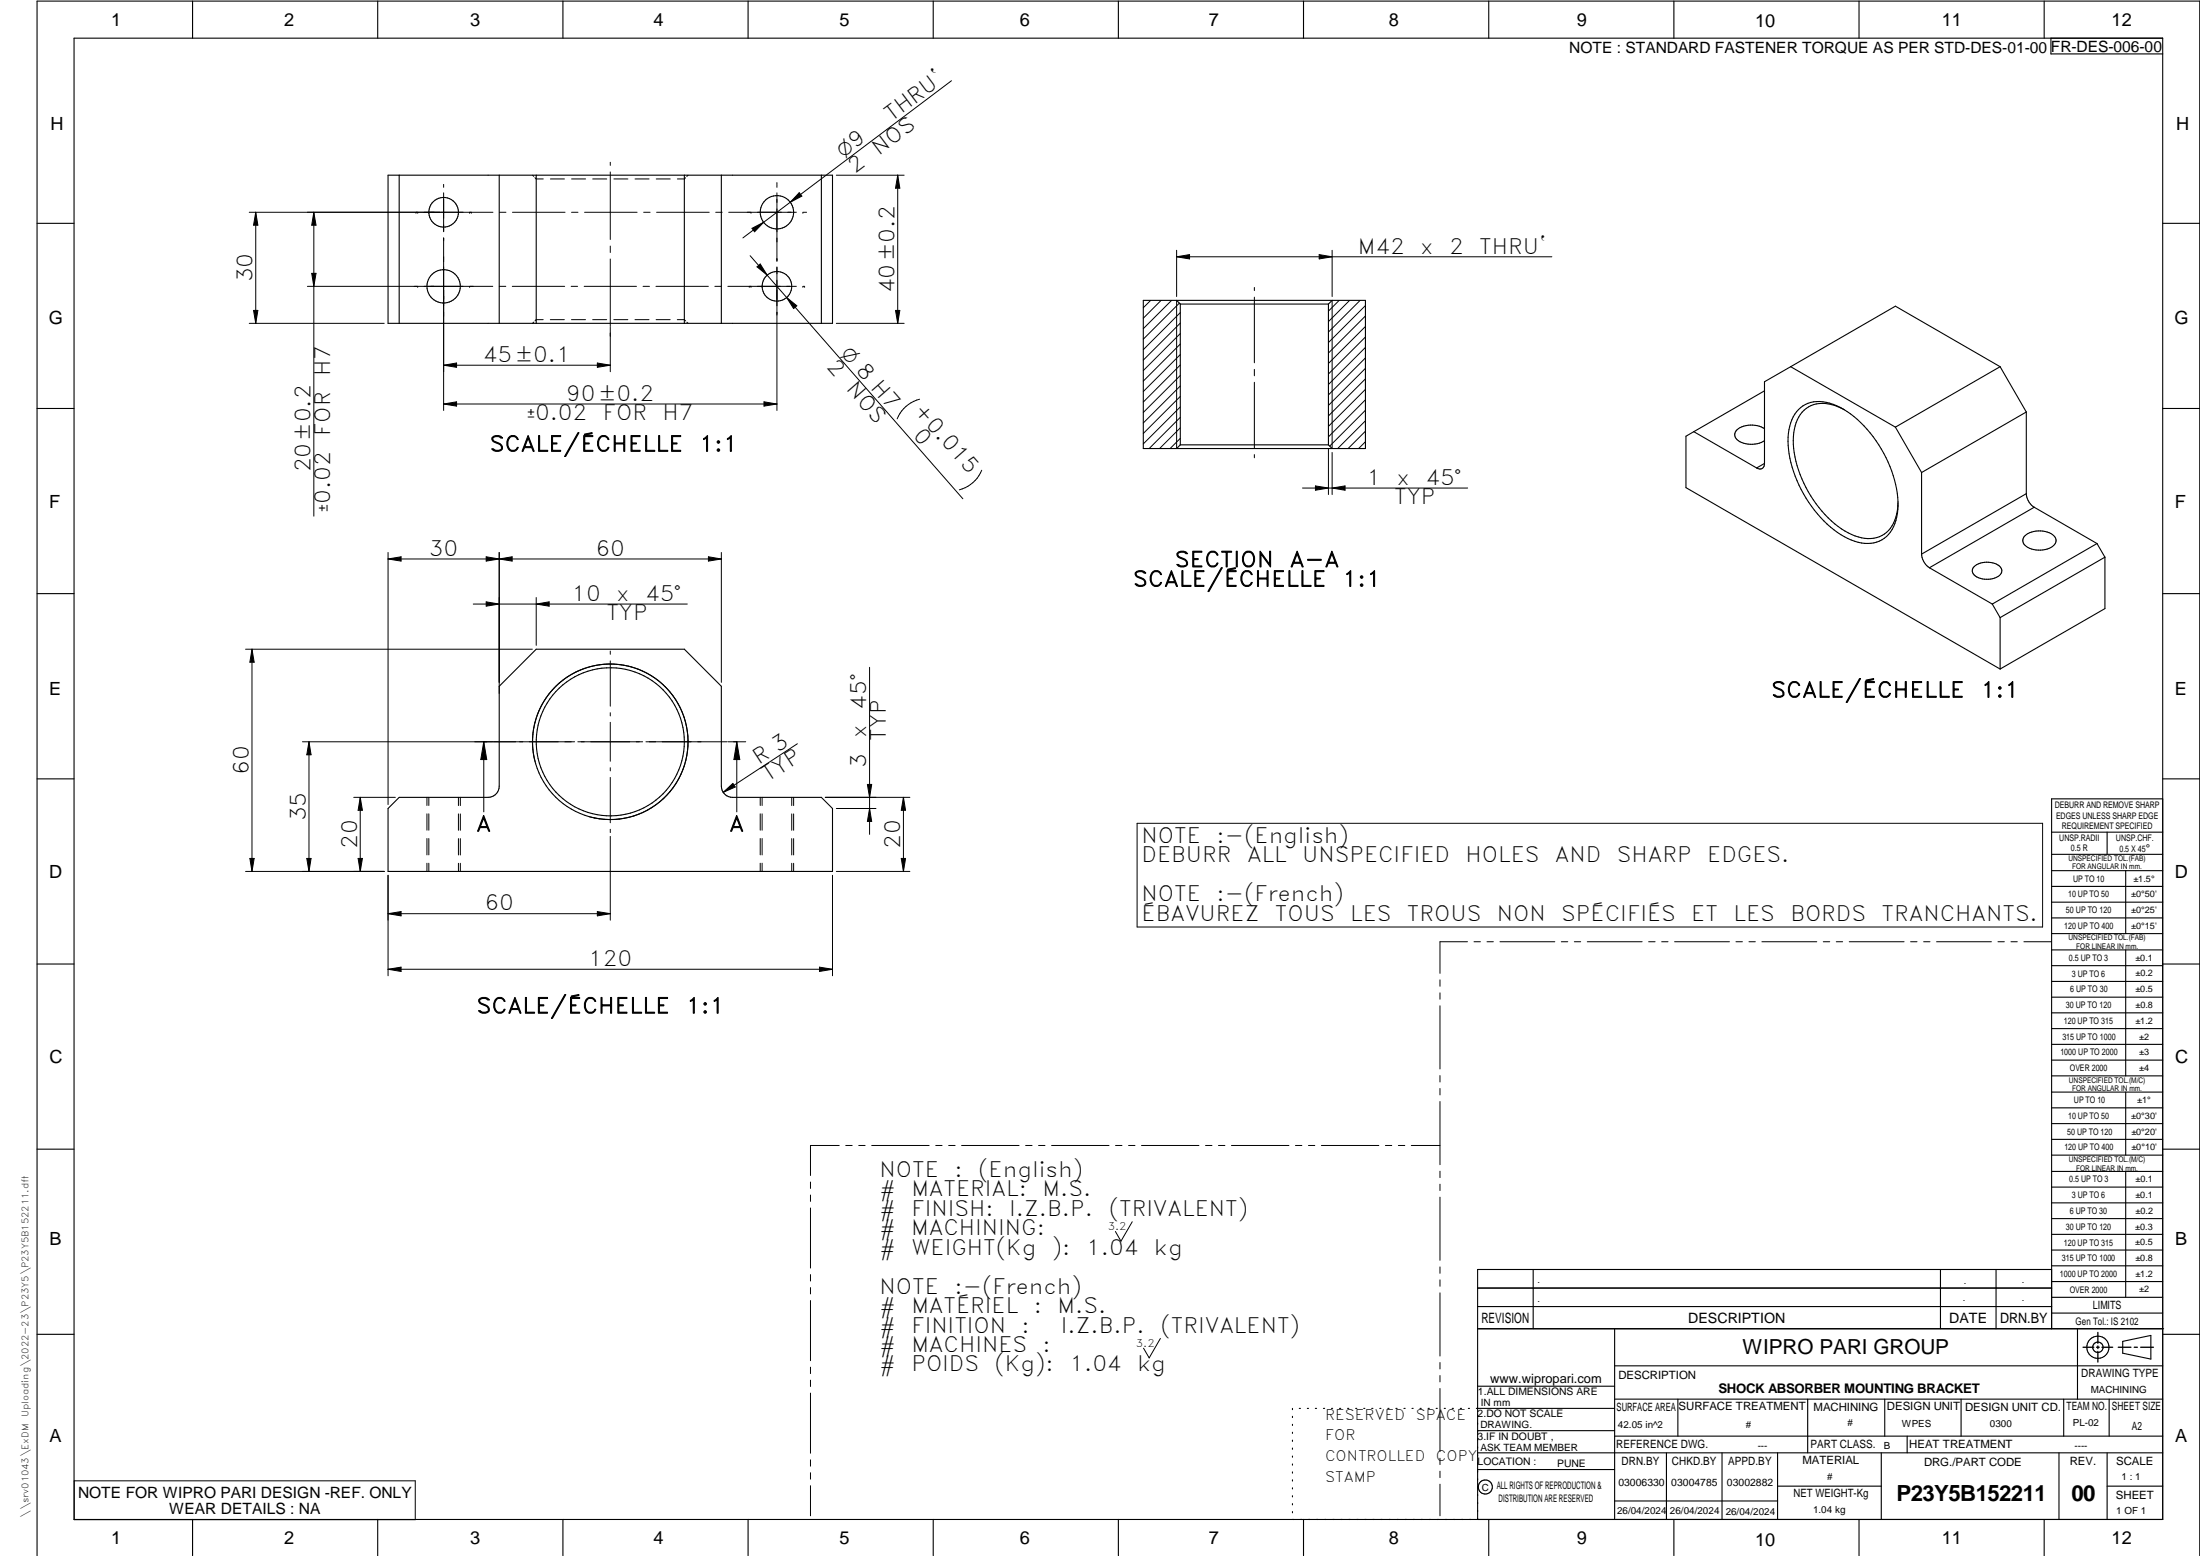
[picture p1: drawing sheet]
<svg xmlns="http://www.w3.org/2000/svg" width="594mm" height="420mm" viewBox="0 0 594 420" stroke-linecap="round" stroke-linejoin="round" font-family="sans-serif">
<g fill="none" stroke="#000" stroke-width=".3">
<path d="M20 10.3h564v400h-564zM52 .3v10M102 .3v10M152 .3v10M202 .3v10M252 .3v10M302 .3v10M352 .3v10M402 .3v10M452 .3v10M502 .3v10M552 .3v10"/>
<path d="M553.8 10.3v4.3h30.2M104.8 47.3h120v40h-120zM107.8 47.3v40M134.8 47.3v40M144.8 47.3v40M184.8 47.3v40M194.8 47.3v40M221.8 47.3v40M10 60.3h10M584 60.3h10M308.7 81.1h60v40h-60zM317.7 81.1l1 1"/>
<path d="M318.7 82.1v38M318.7 82.1h40M358.7 82.1v38M359.7 81.1l-1 1M483.5 99l28.3 16.3M483.5 99l-7 4.1v22M540.1 99l-28.3 16.3M540.1 99l-28.3-16.3-28.3 16.3M540.1 99l7.1 12.3M10 110.3h10M457.4 116.6l17 9.8M476.5 105.5l-21.2 12.3v13.9l84.8 49"/>
<path d="M476.5 115.8a6.5 6.5 0 0 0-7.7 .5 1.91 1.91 0 0 0 1.1 3 6.9 6.9 0 0 0 6.6-.3M485.7 110.6a8.3 8.3 0 0 1 9.3-1.4 28.7 28.7 0 0 1 14.3 14.4 25.3 25.3 0 0 1 2.7 16.9 8 8 0 0 1-11.2 5.7 27.8 27.8 0 0 1-14.4-14 25.9 25.9 0 0 1-3.1-17.1l.9-2.5zM498 110.7a9.5 9.5 0 0 0-10.2-.4 10.9 10.9 0 0 0-3.5 9.7 31.6 31.6 0 0 0 13.9 23.4 10.2 10.2 0 0 0 10 1.2 9.7 9.7 0 0 0 4.3-8.9M511.8 115.3l7.1 12.3M547.2 111.3l-28.3 16.3M547.2 111.3v22M584 110.3h10M318.7 120.1l-1 1M318.7 120.1h40M358.7 120.1l1 1M476.5 125.1l-2.1 1.3M476.5 125.1a1.3 1.3 0 0 1-.6 1.4 1.3 1.3 0 0 1-1.5-.1"/>
<path d="M518.9 127.6v22M547.2 133.3a4.7 4.7 0 0 0 2.1 3.7M547.2 133.3l-28.3 16.3M549.3 137l17 9.8M549.3 137l-28.3 16.3M518.9 149.6a4.8 4.8 0 0 0 2.1 3.7M521 153.3l17 9.8M533.1 153a5.4 5.4 0 0 1 7.3 .5 1.96 1.96 0 0 1-1.7 2.6 5.4 5.4 0 0 1-5.9-1.2l-.2-1zM546.9 144.6a6.3 6.3 0 0 1 7.9 .3 1.88 1.88 0 0 1-1 2.9 6.4 6.4 0 0 1-7.2-.8l-.3-.7v-.7zM566.3 146.8l-28.3 16.3M566.3 146.8l2.1 3.7M568.4 150.5l-28.3 16.3"/>
<path d="M568.4 150.5v13.8l-28.3 16.4M10 160.3h10M144.8 175.3h40l10 10v27a3 3 0 0 0 3 3h24l3 3v17h-120v-17l3-3h24a3 3 0 0 0 3-3v-27zM538 163.1l2.1 3.7M540.1 166.8v13.9M584 160.3h10M10 210.3h10M584 215.7h-30v143.1M584 210.3h10M554 230.7h30M554 224.7h30M554 235.1h30"/>
<path d="M554 239.4h30M569 224.7v6M574 235.1v17M554 243.6h30M554 247.9h30M554 252.1h30M554 256.5h30M574 256.5v34M10 260.3h10M554 260.8h30M554 265h30M554 269.3h30"/>
<path d="M554 273.5h30M554 277.7h30M584 260.3h10M554 282h30M554 286.3h30M554 290.5h30M554 294.9h30M554 299.1h30M574 294.9v17M10 310.3h10M554 303.4h30M554 307.7h30"/>
<path d="M554 311.9h30M554 316.3h30M574 316.3v34M584 310.3h10M554 320.5h30M554 324.8h30M554 329.1h30M554 333.3h30M554 337.5h30M399 358.8h185.3M399 352.8h155M399 347.8h155"/>
<path d="M414 342.8v16M436 358.8v51.5M524 342.8v16M539 342.8v16M554 342.8h-155v67.5M554 341.8h30M554 346.1h30M554 350.3h30M554 354.6h30M561 358.8v19M10 360.3h10M399 374.3h37"/>
<path d="M436 368.8h148M436 377.8h148M453.1 377.8v10M488.1 377.8v14.5M508.9 377.8v10M529.6 377.8v10M557.3 377.8v10M569.5 377.8v10M573.2 362.2l7.6-1.6v6.4l-7.6-1.6zM584 360.3h10M349 380.3v.3M349 382.4v.4"/>
<path d="M349 384.6v.3M349 386.7v.4M349 388.9v.3M349 391v.4M349 393.2v.3M349 395.3v.3M349 397.4v.4M349 399.6v.3M350.9 380.3h.3M353 380.3h.3M355.2 380.3h.3M357.4 380.3h.3"/>
<path d="M359.6 380.3h.3M361.7 380.3h.3M363.9 380.3h.3M366.1 380.3h.3M368.3 380.3h.3M370.4 380.3h.3M372.6 380.3h.3M374.8 380.3h.3M376.9 380.3h.4M379.1 380.3h.3M381.3 380.3h.3M383.4 380.3h.4"/>
<path d="M385.6 380.3h.4M387.8 380.3h.3M390 380.3h.3M392.1 380.3h.4M394.3 380.3h.4M396.5 380.3h.3M399 396.8h37M399 392.3h185M399 386.3h37M436 387.8h148M436 380.3h-37.3M450 392.3v18"/>
<path d="M465 392.3v18M480 392.3v18M508 392.3v18M515 387.8v4.5M556 392.3v18M569 392.3v18M52 410.3v9.8M102 410.3v9.8M152 410.3v9.8M202 410.3v9.8M252 410.3v9.8M302 410.3v9.8"/>
<path d="M349 401.7v.4M349 403.9v.3M349 406v.4M349 408.2v.3M352 410.3v9.8M402 410.3v9.8M436 405.3h44M452 410.3v9.8M480 401.3h28M502 410.3v9.8M552 410.3v9.8M569 401.3h15"/>
<path d="M10 420.1v-419.8h584v419.8"/>
<circle cx="119.8" cy="57.3" r="4"/>
<circle cx="209.8" cy="57.3" r="4.5"/>
<circle cx="119.8" cy="77.3" r="4.5"/>
<circle cx="209.8" cy="77.3" r="4"/>
<circle cx="164.8" cy="200.3" r="20"/>
<circle cx="164.8" cy="200.3" r="21"/>
<circle cx="566.5" cy="363.8" r="1.4"/>
<circle cx="566.5" cy="363.8" r="3"/>
<circle cx="401.1" cy="401.5" r="1.91"/>
</g>
<g fill="none" stroke="#000" stroke-width=".27">
<path d="M256.9 21.8l-56.3 42.4M67.3 57.3h65.8M69.1 57.3l.5 3.5h-1.1zM69.1 57.3v30M84.7 57.3v82.1M84.7 57.3l.6 3.5h-1.1zM112.3 57.3h.1M112.8 57.3h.1M119.8 50.3h.1M119.8 49.8v.4M119.8 52.1v10.5M126.8 57.3h.1"/>
<path d="M127.3 57.3h.1M134.9 57.3h1.7M138.4 57.3h14.2M143.8 47.3l.3 .3M144.5 48l.3 .3h1.9M148.6 48.3h3.8M154.3 57.3h1.8M154.3 48.3h3.8M157.9 57.3h14.1M160.1 48.3h3.7M164.8 43.8v.9M164.8 46.4v18.3"/>
<path d="M165.8 48.3h3.8M171.5 48.3h3.8M173.8 57.3h1.7M177.2 48.3h3.8M177.3 57.3h14.2M185.1 48l-.3 .3h-1.9M185.8 47.3l-.3 .3M193.3 57.3h1.7M196.8 57.3h18.2M202.8 57.3h.1M209.8 50.3h.1M209.8 49.3v.1"/>
<path d="M209.8 49.5v.7M209.8 52.1v18.3M215.8 52l.7 1-3.1 1.6zM216.8 57.3h.1M216.9 57.3h.8M217.8 57.3h.1M225.8 47.3h18.4M242.4 47.3l.6 3.5h-1.2zM242.4 47.3v40M83 77.3h50.1M84.2 73.8h1.1l-.6 3.5zM112.8 77.3h.1"/>
<path d="M119.8 64.2v46.6M119.8 64.3h.1M119.8 64.8h.1M119.8 70.3h.1M126.8 77.3h.1M134.8 77.3h1.8M138.3 77.3h14.2M154.2 77.3h1.8M157.7 77.3h14.2M164.8 66.4v1.8M164.8 69.9v18.3M173.6 77.3h1.8"/>
<path d="M177.1 77.3h14.2M193 77.3h1.8M196.5 77.3h18.5M202.3 77.3h.1M202.6 69l57.4 65.7M202.8 77.3h.1M203.1 61.7l3.1-1.7-2.4 2.6zM204.4 72.1l.9-.8 1.9 3zM209.8 70.3h.1M209.8 69.8h.1M209.8 72.1v38.7M216.8 77.3h.1"/>
<path d="M216.9 77.3h.3M217.3 77.3h.1M317.7 67.6v12.5M317.7 69.3l3.5-.6v1.2zM317.7 69.3h101.4M338.7 77.6v.9M356.2 68.7l3.5 .6-3.5 .6zM359.7 67.6v12.5M67.3 87.3h36.5M68.5 83.8h1.1l-.5 3.5zM119.8 98.6l3.5-.6v1.2zM119.8 98.6h45"/>
<path d="M144.1 87l-.3 .3M146.7 86.3h-1.9l-.3 .3M148.6 86.3h3.8M154.3 86.3h3.8M160 86.3h3.8M161.3 98l3.5 .6-3.5 .6zM164.8 88.4v12M165.7 86.3h3.8M171.5 86.3h3.8M177.2 86.3h3.8M182.9 86.3h1.9l.3 .4M185.5 87l.3 .3"/>
<path d="M209.8 84.3h.1M209.8 84.8h.1M212.4 80.3l2.8 2.3-.9 .7zM225.8 87.3h18.4M241.8 83.8h1.2l-.6 3.5zM310.7 81.1l-2 2M313.5 81.1l-4.8 4.8M316.4 81.1l-7.7 7.7M317.7 81.1v40M318.5 81.9l-9.8 9.7M318.7 84.4l-10 10M318.7 87.2l-10 10"/>
<path d="M318.7 90.1l-10 10M318.7 92.9l-10 10M318.7 95.7l-10 10M318.7 98.6l-10 10M338.7 80.2v17.8M338.7 99.7v1.8M359.7 81.1v40M361.6 81.1l-2.9 2.9M364.4 81.1l-5.7 5.7M367.3 81.1l-8.6 8.6M368.7 82.5l-10 10M368.7 85.3l-10 10"/>
<path d="M368.7 88.2l-10 9.9M368.7 91l-10 10M368.7 93.8l-10 10M368.7 96.6l-10 10M368.7 99.5l-10 10M119.8 109.1l3.5-.6v1.2zM119.8 109.1h90M206.3 108.5l3.5 .6-3.5 .6zM248.3 107.8a8.9 8.9 0 0 0-6 5.3M318.7 118.4l-2.7 2.7M318.7 115.5l-5.6 5.6M318.7 101.4l-10 10"/>
<path d="M318.7 104.2l-10 10M318.7 107l-10 10.1M318.7 109.9l-10 10M318.7 112.7l-8.4 8.4M338.7 103.2v17.8M368.7 102.3l-10 10M368.7 105.1l-10 10M368.7 108l-10 10M368.7 110.8l-9.6 9.7M368.7 113.6l-7.5 7.5M368.7 116.4l-4.7 4.7M368.7 119.3l-1.8 1.8"/>
<path d="M265.1 127a9 9 0 0 1-6 5.3M338.7 122.7v.9M351.7 131.8h44.6M355.2 131.2l3.5 .6-3.5 .6zM358.7 121.2v12.3M359.7 122.2v11.3M359.7 131.8l3.5-.6v1.2zM104.8 150.9h90M104.8 150.9l3.5-.6v1.2zM104.8 149.2v68.1M131.3 150.3l3.5 .6-3.5 .6zM134.8 150.9l3.5-.6v1.2z"/>
<path d="M134.8 149.2v38.1M191.3 150.3l3.5 .6-3.5 .6zM194.8 149.2v35.1M66.3 175.3h77.5M68 175.3v60M68 175.3l.6 3.5h-1.1zM127.8 163.1h57.8M131.3 162.5l3.5 .6-3.5 .6zM144.8 163.1l3.5-.6v1.2zM144.8 161.4v12.9M164.8 175.8v.9M164.8 178.5v12.2"/>
<path d="M164.8 192.4v.9M164.8 195.1v10.4M234.8 180.2v45.1M81.7 200.3h73.5M83.4 200.3l.6 3.5h-1.2zM83.4 200.3v35M95.5 215.3h11.3M97.3 215.3v20M97.3 215.3l.6 3.5h-1.2zM115.3 215.3v2.2M115.3 219.8v4.4M115.8 215.3v2.2"/>
<path d="M115.8 219.8v4.4M123.8 215.3v2.2M123.8 219.8v4.4M124.3 215.3v2.2M124.3 219.8v4.4M130.6 200.3v18.9M130.6 200.3l.8 4.8h-1.6zM144.5 205.7a21 21 0 0 1 18.5-26.3 21 21 0 0 1 22.7 22.8 21 21 0 0 1-26.3 18.4M156 200.3h17.5M164.8 207.3v.9M164.8 209.9v12.3M174.4 200.3h21.9"/>
<path d="M195.3 214l2.6-2.5 .6 1zM196.6 200.3h4.8M199 200.3l.8 4.8h-1.6zM199 200.3v18.9M205.3 215.3v2.2M205.3 219.8v4.4M205.8 215.3v2.2M205.8 219.8v4.4M213.8 215.3v2.2M213.8 219.8v4.4M214.3 215.3v2.2M214.3 219.8v4.4"/>
<path d="M215.3 200.8l-20 13.2M222.9 215.3h22.8M225.8 218.3h10.8M234.2 211.8h1.2l-.6 3.5zM234.8 218.3l.6 3.5h-1.2zM244 215.3l.5 3.5h-1.1zM244 215.3v20M66.3 235.3h37.5M67.5 231.8h1.1l-.6 3.5zM82.8 231.8h1.2l-.6 3.5zM96.7 231.8h1.2l-.6 3.5zM104.8 236.3v27.2"/>
<path d="M115.3 226.4v4.4M115.3 233.1v2.2M115.8 226.4v4.4M115.8 233.1v2.2M123.8 226.4v4.5M123.8 233.1v2.2M124.3 226.4v4.5M124.3 233.1v2.2M164.8 223.9v.9M164.8 225.8v22.7M205.3 226.4v4.4M205.3 233.1v2.2"/>
<path d="M205.8 226.4v4.4M205.8 233.1v2.2M213.8 226.4v4.5M213.8 233.1v2.2M214.3 226.4v4.5M214.3 233.1v2.2M224.8 236.3v27.2M225.8 235.3h19.9M243.4 231.8h1.1l-.5 3.5zM307.1 222.3h244.5v28h-244.5zM104.8 246.7h60M104.8 246.7l3.5-.6v1.2z"/>
<path d="M161.3 246.1l3.5 .6-3.5 .6zM396.3 254.3h-7.5v8.5M398 254.3h1.8M401.5 254.3h1.8M405 254.3h14.9M421.6 254.3h1.7M425.1 254.3h1.7M428.6 254.3h14.8M445.2 254.3h1.7M448.7 254.3h1.7M452.2 254.3h14.8M468.8 254.3h1.7"/>
<path d="M472.3 254.3h1.7M475.8 254.3h14.8M492.4 254.3h1.7M495.9 254.3h1.7M499.4 254.3h14.8M515.9 254.3h1.8M519.4 254.3h1.8M522.9 254.3h14.9M539.5 254.3h1.7M543 254.3h1.7M546.5 254.3h7.4M104.8 261.7h120"/>
<path d="M104.8 261.7l3.5-.5v1.1zM221.3 261.2l3.5 .5-3.5 .6zM388.8 264.6v1.7M388.8 268.1v1.7M388.8 271.6v17M388.8 290.4v1.8M388.8 293.9v1.8M388.8 297.4v17.1M218.9 319.2v1.7M226.6 309.3h-7.7v8.1M228.4 309.3h1.7M231.9 309.3h1.7"/>
<path d="M235.4 309.3h15.5M252.7 309.3h1.7M256.2 309.3h1.7M259.7 309.3h15.5M277 309.3h1.7M280.5 309.3h1.7M284 309.3h15.5M301.2 309.3h1.8M304.8 309.3h1.7M308.2 309.3h15.6M325.5 309.3h1.8M329 309.3h1.8"/>
<path d="M332.5 309.3h15.6M349.8 309.3h1.8M353.3 309.3h1.7M356.8 309.3h15.5M374.1 309.3h1.7M377.6 309.3h1.7M381.1 309.3h7.7M388.8 316.3v1.7M388.8 319.8v1.7M218.9 322.7v1.7M218.9 326.2v16.2M305.7 329.9l-3 5.3-1.5-2.7"/>
<path d="M388.8 323.3v17M218.9 344.2v1.7M218.9 347.7v1.7M218.9 351.2v16.2M388.8 342.1v1.7M388.8 345.6v1.7M388.8 349.1v17.1M218.9 369.2v1.7M218.9 372.7v1.7M218.9 376.2v16.2M313.3 361.4l-3 5.3-1.5-2.7M388.8 367.9v1.8"/>
<path d="M388.8 371.4v1.7M388.8 374.9v17.1M20 399.9h92.1v10.5h-92.1zM218.9 394.2v1.7M218.9 397.7v1.7M388.8 393.8v1.7M388.8 397.3v1.7M218.9 401.2v8.1M388.8 400.8v8.5"/>
</g>
<path d="M566.5 359.8v2.9M562.5 363.8h2.9M566.1 363.8h.8M566.5 363.5v.7M566.5 364.9v2.9M567.6 363.8h2.9M572 363.8h3.4M576.3 363.8h.9M578.1 363.8h3.4" fill="none" stroke="#000" stroke-width=".36"/>
<g fill="#000">
<path d="M215.8 52l.7 1-3.1 1.6zM242.4 47.3l.6 3.5h-1.2zM69.1 57.3l.5 3.5h-1.1zM84.2 73.8h1.1l-.6 3.5zM84.7 57.3l.6 3.5h-1.1zM203.1 61.7l3.1-1.7-2.4 2.6zM204.4 72.1l.9-.8 1.9 3zM317.7 69.3l3.5-.6v1.2zM356.2 68.7l3.5 .6-3.5 .6zM68.5 83.8h1.1l-.5 3.5zM119.8 98.6l3.5-.6v1.2zM161.3 98l3.5 .6-3.5 .6z"/>
<path d="M212.4 80.3l2.8 2.3-.9 .7zM241.8 83.8h1.2l-.6 3.5zM119.8 109.1l3.5-.6v1.2zM206.3 108.5l3.5 .6-3.5 .6zM355.2 131.2l3.5 .6-3.5 .6zM359.7 131.8l3.5-.6v1.2zM104.8 150.9l3.5-.6v1.2zM131.3 150.3l3.5 .6-3.5 .6zM134.8 150.9l3.5-.6v1.2zM191.3 150.3l3.5 .6-3.5 .6zM68 175.3l.6 3.5h-1.1zM131.3 162.5l3.5 .6-3.5 .6z"/>
<path d="M144.8 163.1l3.5-.6v1.2zM83.4 200.3l.6 3.5h-1.2zM97.3 215.3l.6 3.5h-1.2zM130.6 200.3l.8 4.8h-1.6zM195.3 214l2.6-2.5 .6 1zM199 200.3l.8 4.8h-1.6zM234.2 211.8h1.2l-.6 3.5zM244 215.3l.5 3.5h-1.1zM67.5 231.8h1.1l-.6 3.5zM82.8 231.8h1.2l-.6 3.5zM96.7 231.8h1.2l-.6 3.5zM234.8 218.3l.6 3.5h-1.2z"/>
<path d="M243.4 231.8h1.1l-.5 3.5zM104.8 246.7l3.5-.6v1.2zM161.3 246.1l3.5 .6-3.5 .6zM104.8 261.7l3.5-.5v1.1zM221.3 261.2l3.5 .5-3.5 .6z"/>
</g>
<g font-size="6">
<text x="512.1" y="405.2">P23Y5B152211</text>
<text x="559.4" y="405.2">00</text>
</g>
<g font-size="5.7">
<text x="240.7" y="32.9" transform="rotate(-37 240.7 32.9)">THRU`</text>
<text x="230.9" y="46.9" transform="rotate(-37 230.9 46.9)">2</text>
<text x="237.4" y="42" transform="rotate(-37 237.4 42)">NOS</text>
<text x="366.7" y="68.5">M42</text>
<text x="383.5" y="68.5">x</text>
<text x="391.3" y="68.5">2</text>
<text x="399.5" y="68.5">THRU`</text>
<text x="68.2" y="76.3" transform="rotate(-90 68.2 76.3)">30</text>
<text x="241.5" y="79.2" transform="rotate(-90 241.5 79.2)">40±0.2</text>
<text x="89.1" y="101.6" transform="rotate(-90 89.1 101.6)">H7</text>
<text x="130.4" y="97.7">45±0.1</text>
<text x="223" y="99" transform="rotate(49 223 99)">2</text>
<text x="228.3" y="105.1" transform="rotate(49 228.3 105.1)">NOS</text>
<text x="152.9" y="108.2">90±0.2</text>
<text x="162.8" y="113.5">FOR</text>
<text x="178.9" y="113.5">H7</text>
<text x="246.5" y="111" transform="rotate(49 246.5 111)">+0.015</text>
<text x="89.1" y="117.7" transform="rotate(-90 89.1 117.7)">FOR</text>
<text x="246.4" y="117.8" transform="rotate(49 246.4 117.8)">0</text>
<text x="132.2" y="121.9">SCALE/ÉCHELLE</text>
<text x="188.8" y="121.9">1:1</text>
<text x="83.9" y="127.6" transform="rotate(-90 83.9 127.6)">20±0.2</text>
<text x="369" y="130.9">1</text>
<text x="377.1" y="130.9">x</text>
<text x="384.9" y="130.9">45°</text>
<text x="376.5" y="136.2">TYP</text>
<text x="115.8" y="150.1">30</text>
<text x="160.8" y="150.1">60</text>
<text x="317.2" y="153.1">SECTION</text>
<text x="348.3" y="153.1">A-A</text>
<text x="306" y="158.3">SCALE/ÉCHELLE</text>
<text x="362.5" y="158.3">1:1</text>
<text x="154.3" y="162.2">10</text>
<text x="163.8" y="167.5">TYP</text>
<text x="166.4" y="162.2">x</text>
<text x="174.2" y="162.2">45°</text>
<text x="233.9" y="191.6" transform="rotate(-90 233.9 191.6)">45°</text>
<text x="478.3" y="188.3">SCALE/ÉCHELLE</text>
<text x="534.9" y="188.3">1:1</text>
<text x="233.9" y="199.4" transform="rotate(-90 233.9 199.4)">x</text>
<text x="239.2" y="200" transform="rotate(-90 239.2 200)">TYP</text>
<text x="67.2" y="209.3" transform="rotate(-90 67.2 209.3)">60</text>
<text x="205" y="206.6" transform="rotate(-33 205 206.6)">R 3</text>
<text x="233.9" y="207.5" transform="rotate(-90 233.9 207.5)">3</text>
<text x="207.3" y="211.3" transform="rotate(-33 207.3 211.3)">TYP</text>
<text x="82.5" y="221.8" transform="rotate(-90 82.5 221.8)">35</text>
<text x="128.6" y="224.5">A</text>
<text x="196.9" y="224.5">A</text>
<text x="308.3" y="227.6">NOTE</text>
<text x="328.5" y="227.6">:-(English)</text>
<text x="96.4" y="229.3" transform="rotate(-90 96.4 229.3)">20</text>
<text x="243.1" y="229.3" transform="rotate(-90 243.1 229.3)">20</text>
<text x="308.3" y="232.8">DEBURR</text>
<text x="336.8" y="232.8">ALL</text>
<text x="351.6" y="232.8">UNSPECIFIED</text>
<text x="395.8" y="232.8">HOLES</text>
<text x="419.9" y="232.8">AND</text>
<text x="436.6" y="232.8">SHARP</text>
<text x="461" y="232.8">EDGES.</text>
<text x="130.8" y="245.9">60</text>
<text x="308.3" y="243.3">NOTE</text>
<text x="328.5" y="243.3">:-(French)</text>
<text x="308.3" y="248.6">ÉBAVUREZ</text>
<text x="344.3" y="248.6">TOUS</text>
<text x="364.6" y="248.6">LES</text>
<text x="379.9" y="248.6">TROUS</text>
<text x="404.2" y="248.6">NON</text>
<text x="421.6" y="248.6">SPÉCIFIÉS</text>
<text x="456.7" y="248.6">ET</text>
<text x="468.1" y="248.6">LES</text>
<text x="483.5" y="248.6">BORDS</text>
<text x="508.1" y="248.6">TRANCHANTS.</text>
<text x="158.9" y="260.9">120</text>
<text x="128.7" y="273.6">SCALE/ÉCHELLE</text>
<text x="185.2" y="273.6">1:1</text>
<text x="237.5" y="317.8">NOTE</text>
<text x="257.7" y="317.8">:</text>
<text x="264.2" y="317.8">(English)</text>
<text x="237.5" y="323.1">#</text>
<text x="246.1" y="323.1">MATERIAL:</text>
<text x="281.5" y="323.1">M.S.</text>
<text x="237.5" y="328.3">#</text>
<text x="246.1" y="328.3">FINISH:</text>
<text x="272.5" y="328.3">I.Z.B.P.</text>
<text x="299.4" y="328.3">(TRIVALENT)</text>
<text x="237.5" y="333.6">#</text>
<text x="246.1" y="333.6">MACHINING:</text>
<text x="237.5" y="338.8">#</text>
<text x="246.1" y="338.8">WEIGHT(Kg</text>
<text x="284" y="338.8">):</text>
<text x="293.3" y="338.8">1.04</text>
<text x="311.6" y="338.8">kg</text>
<text x="237.5" y="349.3">NOTE</text>
<text x="257.7" y="349.3">:-(French)</text>
<text x="237.5" y="354.6">#</text>
<text x="237.5" y="359.8">#</text>
<text x="246.1" y="354.6">MATÉRIEL</text>
<text x="246.1" y="359.8">FINITION</text>
<text x="275.9" y="359.8">:</text>
<text x="279.2" y="354.6">:</text>
<text x="285.6" y="354.6">M.S.</text>
<text x="286.5" y="359.8">I.Z.B.P.</text>
<text x="313.4" y="359.8">(TRIVALENT)</text>
<text x="237.5" y="365.1">#</text>
<text x="246.1" y="365.1">MACHINES</text>
<text x="281.6" y="365.1">:</text>
<text x="237.5" y="370.3">#</text>
<text x="246.1" y="370.3">POIDS</text>
<text x="268.6" y="370.3">(Kg):</text>
<text x="288.8" y="370.3">1.04</text>
<text x="307.1" y="370.3">kg</text>
</g>
<text font-size="5.6" x="470.5" y="365.5">WIPRO PARI GROUP</text>
<g font-size="5.4">
<text x="227.7" y="42.7" transform="rotate(-37 227.7 42.7)">O9</text>
<text x="226.9" y="95.6" transform="rotate(49 226.9 95.6)">O 8 H7</text>
<text x="142.3" y="113.5">u0.02</text>
<text x="89.1" y="138.2" transform="rotate(-90 89.1 138.2)">u0.02</text>
</g>
<g font-size="4.9">
<text x="30" y="7">1</text>
<text x="76.7" y="7">2</text>
<text x="127" y="7">3</text>
<text x="176.5" y="7">4</text>
<text x="226.7" y="7">5</text>
<text x="275.4" y="7">6</text>
<text x="326.4" y="7">7</text>
<text x="375" y="7">8</text>
<text x="425.8" y="7">9</text>
<text x="473.9" y="7.4">10</text>
<text x="524.3" y="7">11</text>
<text x="570.2" y="7">12</text>
<text x="13.6" y="35.2">H</text>
<text x="587.6" y="35.2">H</text>
<text x="13.2" y="87.5">G</text>
<text x="587.2" y="87.5">G</text>
<text x="13.3" y="137.1">F</text>
<text x="587.3" y="137.1">F</text>
<text x="13.3" y="187.6">E</text>
<text x="587.3" y="187.6">E</text>
<text x="13.3" y="237">D</text>
<text x="587.3" y="237">D</text>
<text x="13.4" y="287.1">C</text>
<text x="587.4" y="287.1">C</text>
<text x="13.4" y="336.3">B</text>
<text x="587.4" y="336.3">B</text>
<text x="13.4" y="389.3">A</text>
<text x="587.4" y="389.3">A</text>
<text x="30" y="417">1</text>
<text x="76.7" y="417">2</text>
<text x="127" y="417">3</text>
<text x="176.5" y="417">4</text>
<text x="226.7" y="417">5</text>
<text x="275.4" y="417">6</text>
<text x="326.4" y="417">7</text>
<text x="375" y="417">8</text>
<text x="425.8" y="417">9</text>
<text x="473.9" y="417.4">10</text>
<text x="524.3" y="417">11</text>
<text x="570.2" y="417">12</text>
</g>
<g font-size="4.2">
<text x="423.7" y="14.3">NOTE : STANDARD FASTENER TORQUE AS PER STD-DES-01-00</text>
<text x="553.8" y="14">FR-DES-006-00</text>
<text x="21.1" y="404.4">NOTE FOR WIPRO PARI DESIGN -REF. ONLY</text>
<text x="45.7" y="408.9">WEAR DETAILS : NA</text>
</g>
<g font-size="3.9">
<text x="357.8" y="383.4">RESERVED</text>
<text x="382.3" y="383.4">SPACE</text>
<text x="357.8" y="388.9">FOR</text>
<text x="357.8" y="394.5">CONTROLLED</text>
<text x="387.8" y="394.5">COPY</text>
<text x="357.8" y="400.1">STAMP</text>
</g>
<g font-size="3.8">
<text x="400.1" y="357.1">REVISION</text>
<text x="455.9" y="357.1">DESCRIPTION</text>
<text x="526.4" y="357.1">DATE</text>
<text x="540.1" y="357.1">DRN.BY</text>
</g>
<text font-size="3.6" x="464" y="376.2">SHOCK ABSORBER MOUNTING BRACKET</text>
<text font-size="3.5" x="402.4" y="373.3">www.wipropari.com</text>
<g font-size="3.1">
<text x="565.2" y="353.5">LIMITS</text>
<text x="562" y="371.7">DRAWING TYPE</text>
<text x="437" y="372.3">DESCRIPTION</text>
<text x="436.5" y="380.9">SURFACE AREA</text>
<text x="453.3" y="380.9">SURFACE TREATMENT</text>
<text x="489.7" y="380.9">MACHINING</text>
<text x="509.5" y="380.9">DESIGN UNIT</text>
<text x="530.6" y="380.9">DESIGN UNIT CD.</text>
<text x="558" y="380.7">TEAM NO.</text>
<text x="570.3" y="380.7">SHEET SIZE</text>
<text x="575.6" y="386.1">A2</text>
<text x="436.4" y="391.1">REFERENCE DWG.</text>
<text x="437.9" y="395.5">DRN.BY</text>
<text x="451.5" y="395.5">CHKD.BY</text>
<text x="466.6" y="395.5">APPD.BY</text>
<text x="486.7" y="395.4">MATERIAL</text>
<text x="488.9" y="391">PART CLASS.</text>
<text x="515.6" y="391">HEAT TREATMENT</text>
<text x="519.6" y="395.9">DRG./PART CODE</text>
<text x="558.9" y="395.6">REV.</text>
<text x="571.4" y="395.6">SCALE</text>
<text x="484.3" y="404.3">NET WEIGHT-Kg</text>
<text x="571.4" y="404.7">SHEET</text>
</g>
<text font-size="3" x="579.5" y="230.1">°</text>
<g font-size="2.8">
<text x="299.1" y="332.1">3.2</text>
<text x="560.5" y="357.7">Gen Tol.: IS 2102</text>
<text x="306.7" y="363.6">3.2</text>
<text x="399.1" y="376.7">1.ALL DIMENSIONS ARE</text>
<text x="399" y="382.7">2.DO NOT SCALE</text>
<text x="399" y="388.7">3.IF IN DOUBT ,</text>
<text x="399" y="395.5">LOCATION :</text>
<text x="420.5" y="396">PUNE</text>
<text x="437" y="401.3">03006330</text>
<text x="451.3" y="401.2">03004785</text>
<text x="466.3" y="401.3">03002882</text>
<text x="404.2" y="402">ALL RIGHTS OF REPRODUCTION &amp;</text>
<text x="404.7" y="405.4">DISTRIBUTION ARE RESERVED</text>
</g>
<g font-size="2.7">
<text x="564.6" y="376.2">MACHINING</text>
<text x="399.9" y="379.7">IN mm</text>
<text x="399.8" y="385.7">DRAWING.</text>
<text x="436.9" y="385.5">42.05 in^2</text>
<text x="471.4" y="385.6">#</text>
<text x="498.9" y="385.1">#</text>
<text x="513.6" y="385.3">WPES</text>
<text x="537.3" y="385.2">0300</text>
<text x="559.7" y="385.2">PL-02</text>
<text x="399.8" y="391.8">ASK TEAM MEMBER</text>
<text x="474.7" y="391.2">---</text>
<text x="508.7" y="391.2">B</text>
<text x="560.2" y="391.2">----</text>
<text x="493.4" y="399.6">#</text>
<text x="572.9" y="399.8">1 : 1</text>
<text x="400.1" y="402.5">C</text>
<text x="436.7" y="408.7">26/04/2024</text>
<text x="450.9" y="408.8">26/04/2024</text>
<text x="466" y="409">26/04/2024</text>
<text x="489.6" y="408.5">1.04 kg</text>
<text x="571.5" y="408.7">1 OF 1</text>
</g>
<g font-size="2.5">
<text x="559.2" y="229.9">0.5 R</text>
<text x="572.3" y="230.1">0.5 X 45</text>
<text x="559.4" y="323.5">3 UP TO 6</text>
<text x="558.9" y="327.8">6 UP TO 30</text>
<text x="557.8" y="332">30 UP TO 120</text>
<text x="415.2" y="346.4">.</text>
<text x="530.3" y="346.6">.</text>
<text x="545.9" y="346.4">.</text>
<text x="415.2" y="351.5">.</text>
<text x="530.1" y="351.3">.</text>
<text x="545.9" y="351.4">.</text>
</g>
<g font-size="2.4">
<text x="554.9" y="218.3">DEBURR AND REMOVE SHARP</text>
<text x="555.2" y="221.1">EDGES UNLESS SHARP EDGE</text>
<text x="556.1" y="227.2">UNSP.RADII</text>
<text x="556.8" y="223.8">REQUIREMENT SPECIFIED</text>
<text x="571.4" y="227">UNSP.CHF.</text>
<text x="559.8" y="238">UP TO 10</text>
<text x="576.1" y="238.1">±1.5°</text>
<text x="558.5" y="242.3">10 UP TO 50</text>
<text x="575.5" y="242.3">±0°50'</text>
<text x="557.4" y="250.8">120 UP TO 400</text>
<text x="557.9" y="246.5">50 UP TO 120</text>
<text x="575.5" y="250.8">±0°15'</text>
<text x="575.5" y="246.6">±0°25'</text>
<text x="558.7" y="259.4">0.5 UP TO 3</text>
<text x="559.5" y="263.7">3 UP TO 6</text>
<text x="576.6" y="259.4">±0.1</text>
<text x="576.6" y="263.7">±0.2</text>
<text x="559" y="268">6 UP TO 30</text>
<text x="576.6" y="268">±0.5</text>
<text x="557.9" y="272.2">30 UP TO 120</text>
<text x="576.6" y="272.2">±0.8</text>
<text x="556.9" y="280.7">315 UP TO 1000</text>
<text x="557.3" y="276.5">120 UP TO 315</text>
<text x="576.6" y="276.5">±1.2</text>
<text x="577.7" y="280.7">±2</text>
<text x="556.4" y="284.9">1000 UP TO 2000</text>
<text x="577.6" y="285">±3</text>
<text x="558.9" y="289.2">OVER 2000</text>
<text x="577.7" y="289.3">±4</text>
<text x="560" y="297.9">UP TO 10</text>
<text x="577.1" y="297.9">±1°</text>
<text x="558.5" y="302.1">10 UP TO 50</text>
<text x="575.5" y="302.2">±0°30'</text>
<text x="557.5" y="310.6">120 UP TO 400</text>
<text x="558.2" y="306.4">50 UP TO 120</text>
<text x="575.5" y="310.6">±0°10'</text>
<text x="575.5" y="306.4">±0°20'</text>
<text x="558.8" y="319.2">0.5 UP TO 3</text>
<text x="576.6" y="323.5">±0.1</text>
<text x="576.6" y="319.3">±0.1</text>
<text x="576.7" y="327.8">±0.2</text>
<text x="576.6" y="332">±0.3</text>
<text x="556.8" y="340.6">315 UP TO 1000</text>
<text x="557.3" y="336.3">120 UP TO 315</text>
<text x="576.6" y="336.3">±0.5</text>
<text x="576.6" y="340.6">±0.8</text>
<text x="556.2" y="344.8">1000 UP TO 2000</text>
<text x="576.6" y="344.8">±1.2</text>
<text x="558.9" y="349">OVER 2000</text>
<text x="577.7" y="349">±2</text>
<text x="7.7" y="382.7" transform="rotate(-90 7.7 382.7)">Uploading\2022-23\P23Y5\P23Y5B152211.dft</text>
<text x="7.7" y="409.9" transform="rotate(-90 7.7 409.9)">\\srv01043\ExDM</text>
</g>
<g font-size="2.1">
<text x="558.6" y="232.4">UNSPECIFIED TOL.(FAB)</text>
<text x="559.5" y="234.8">FOR ANGULAR IN mm.</text>
<text x="558.6" y="254">UNSPECIFIED TOL.(FAB)</text>
<text x="560.7" y="256.3">FOR LINEAR IN mm.</text>
<text x="558.7" y="292.4">UNSPECIFIED TOL.(M/C)</text>
<text x="559.6" y="294.7">FOR ANGULAR IN mm.</text>
<text x="558.7" y="313.8">UNSPECIFIED TOL.(M/C)</text>
<text x="560.6" y="316.2">FOR LINEAR IN mm.</text>
</g>
</svg>
